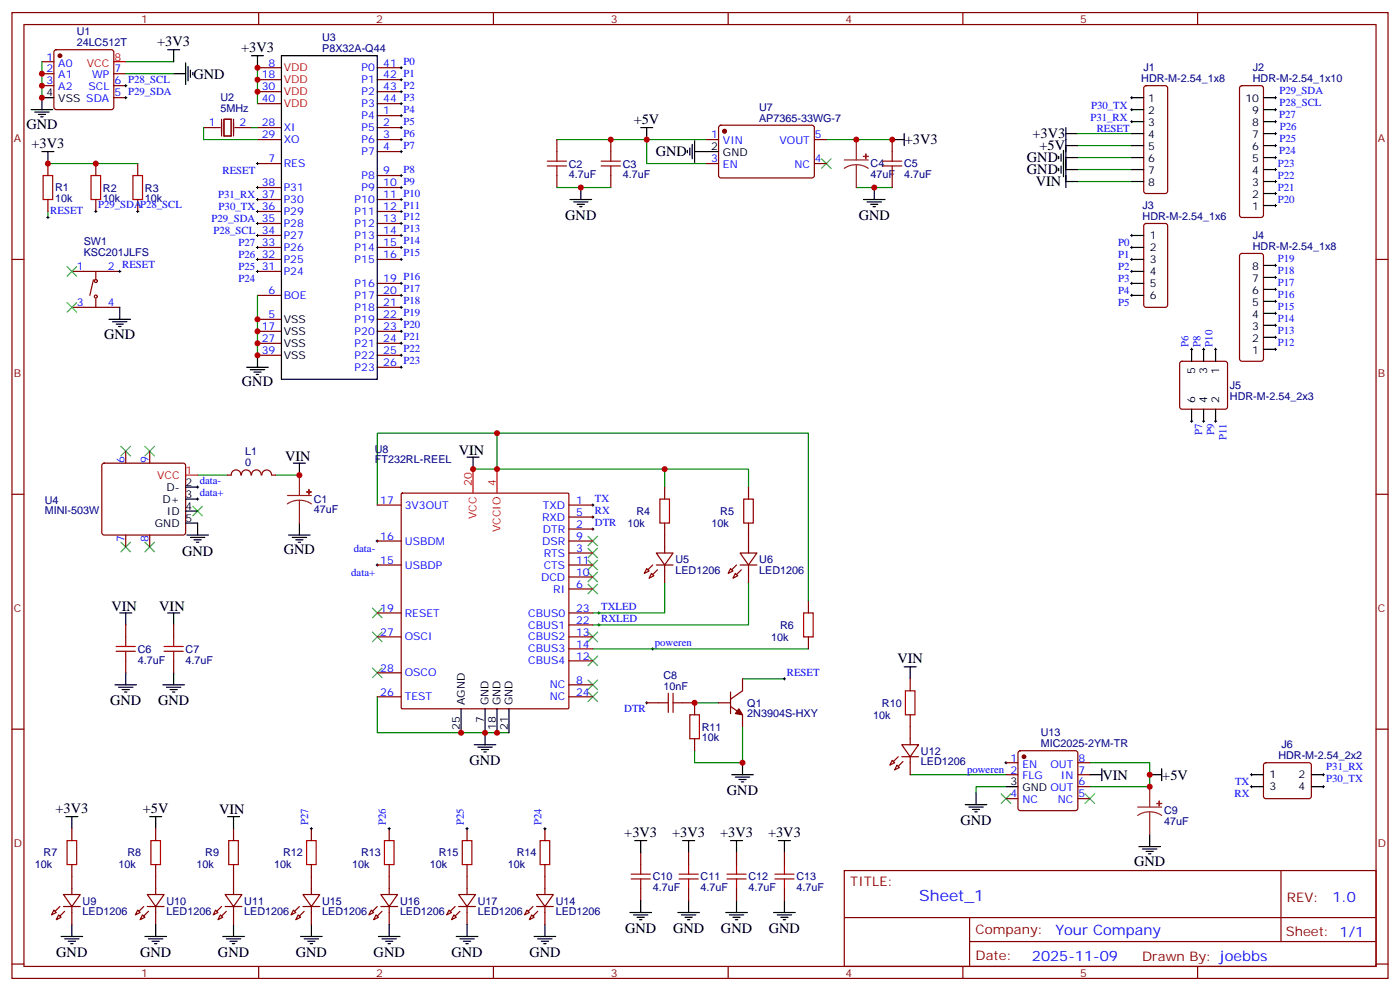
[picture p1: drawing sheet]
<svg xmlns="http://www.w3.org/2000/svg" width="412mm" height="292mm" viewBox="0 0 412 292" stroke-linecap="round" stroke-linejoin="round" font-family="sans-serif">
<g fill="none" stroke="#870000" stroke-width=".35">
<path d="M3.5 3.7h405.4v284.3h-405.4zM7.1 7.2h398.2v277.3h-398.2zM12.3 18.2h3.6M16.1 14.8l.5-.2h16.2l.5 .2 .2 .5v16.3l-.2 .5-.5 .2h-16.2l-.5-.3-.2-.4v-16.3zM75.8 19.9h7.1M76.2 3.7v3.5M111.1 19.9h7.1M145.3 3.7v3.5M214.5 3.7v3.5M283.6 3.7v3.5M352.8 3.7v3.5M12.3 21.7h3.6"/>
<path d="M12.3 25.2h3.6M33.5 21.7h3.5M33.5 25.2h3.5M33.5 28.8h3.5M60 37.6h3.5M70.6 37.6h3.5M75.8 37.6h7.1M75.8 23.5h7.1M75.8 27h7.1M75.8 30.5h7.1M111.1 34h7.1M111.1 37.6h7.1"/>
<path d="M111.1 23.5h7.1M111.1 27h7.1M111.1 30.5h7.1M211.9 37.1l.5-.2h27.1l.4 .7-.1 14.4-.6 .4-27.1-.1-.4-.6v-14.1zM337.1 25.4l.5-.2h5.7l.5 .2 .2 .5v30.4l-.3 .5-.4 .2h-5.7l-.5-.3-.2-.4v-30.4zM365.4 25.4l.4-.2h5.7l.5 .2 .2 .5v37.4l-.3 .5-.4 .2h-5.7l-.5-.2-.2-.5v-37.4zM14.1 48.2v3.5M14.1 58.7v3.6M28.2 48.2v3.5M28.2 58.7v3.6M40.6 48.2v3.5M40.6 58.7v3.6"/>
<path d="M75.8 41.1h7.1M75.8 48.2h7.1M75.8 55.2h7.1M75.8 58.7h7.1M111.1 41.1h7.1M111.1 44.6h7.1M111.1 51.7h7.1M111.1 55.2h7.1M111.1 58.7h7.1M164 41.1v3.5M164 51.7v3.5M179.9 41.1v3.5"/>
<path d="M179.9 51.7v3.5M208.1 41.1h3.6M208.1 48.2h3.6M239.9 41.1h3.5M239.9 48.2h3.5M262.8 41.1v3.5M262.8 51.7v3.5M3.5 76.4h3.6M21.2 79.9h14.1M28.2 79.9v2.5M75.8 76.4h7.1M75.8 62.3h7.1"/>
<path d="M75.8 65.8h7.1M75.8 69.3h7.1M75.8 72.8h7.1M75.8 79.9h7.1M111.1 76.4h7.1M111.1 62.3h7.1M111.1 65.8h7.1M111.1 69.3h7.1M111.1 72.8h7.1M337.1 66l.5-.2h5.7l.6 .4 .1 23.6-.5 .6-5.9 .1-.6-.5-.1-23.5zM365.4 74.8l.4-.2h5.7l.5 .2 .2 .5v30.4l-.3 .5-.4 .2h-5.7l-.5-.3-.2-.4v-30.4zM405.3 76.4h3.6"/>
<path d="M21.2 90.5h14.1M27.5 82.4l-1 4.6M28.2 88v2.5M75.8 94h7.1M75.8 87h7.1M75.8 97.5h7.1M111.1 94h7.1M111.1 87h7.1M111.1 97.5h7.1M111.1 83.4h7.1M111.1 90.5h7.1M75.8 101.1h7.1"/>
<path d="M75.8 104.6h7.1M111.1 101.1h7.1M111.1 104.6h7.1M111.1 108.1h7.1M347.7 106.6l.5-.2h12.7l.5 .2 .2 .5v12.7l-.2 .5-.5 .2h-12.7l-.5-.3-.2-.4v-12.7zM30.2 136.6l.5-.3h23.3l.5 .3 .2 .5v19.7l-.3 .5-.4 .2h-23.3l-.5-.2-.2-.5v-19.7zM37 132.8v3.5M44.1 132.8v3.5M70.9 139.9a1.41 1.41 0 0 0-1.4-1.6 1.41 1.41 0 0 0-1.4 1.6h-1.1M71.1 139.9a1.41 1.41 0 0 1 1.4-1.6 1.41 1.41 0 0 1 1.4 1.6M74.1 139.9a1.41 1.41 0 0 1 1.4-1.6 1.41 1.41 0 0 1 1.4 1.6M77.2 139.9a1.41 1.41 0 0 1 1.4-1.5 1.41 1.41 0 0 1 1.4 1.5"/>
<path d="M80.1 139.9h1M3.5 145.5h3.6M37 157.5v3.5M44.1 157.5v3.5M111.1 159.3h7.1M111.1 148.7h7.1M118.2 145.3l.3-.1h48.7l.3 .1 .1 63-.2 .3-48.9 .1-.3-.2zM167.6 152.2h7M167.6 159.3h7M167.6 148.7h7M167.6 155.8h7M195.8 143.4v3.5"/>
<path d="M195.8 154v8.8M220.5 143.4v3.5M220.5 154v8.8M405.3 145.5h3.6M111.1 166.3h7.1M167.6 166.3h7M167.6 173.4h7M167.6 169.9h7M167.6 162.8h7M190.5 167.4l.7 .7-1.4 .7zM191.9 168.8l.7 .7-1.4 .7zM193.3 162.8h5l-2.5 3.5z"/>
<path d="M193.3 166.3h5M195.8 166.3v5.3M215.2 167.4l.7 .7-1.4 .7zM216.6 168.8l.7 .7-1.4 .7zM218 162.8h5l-2.5 3.5zM218 166.3h5M220.5 166.3v5.3M238.1 176.9v3.5M37 184v3.5M37 194.6v3.5M51.2 184v3.5M51.2 194.6v3.5"/>
<path d="M111.1 187.5h7.1M111.1 180.4h7.1M111.1 198.1h7.1M167.6 194.6h7M167.6 187.5h7M167.6 191h7M167.6 180.4h7M167.6 184h7M218.7 199.8v3.6l-3.5 2.4M238.1 187.5v3.5M268.1 199.8v3.6M3.5 214.7h3.6"/>
<path d="M111.1 205.1h7.1M167.6 205.1h7M167.6 201.6h7M190.5 206.9h3.5M201.1 206.9h3.5v3.5M204.6 217.5v3.5M211.7 206.9h3.5M215.2 208l3.5 2.4v3.6M215.2 203.7v6.4M265.6 219.3h5l-2.5 3.5zM268.1 210.4v8.9M405.3 214.7h3.6"/>
<path d="M262.8 223.8l.7 .7-1.4 .7zM264.2 225.2l.7 .8-1.4 .7zM265.6 222.8h5M268.1 222.8v5.3M296.3 224.5h3.6M296.3 228.1h3.6M296.3 235.1h3.6M300.1 221.2l.5-.2h16.2l.5 .2 .2 .5v16.2l-.2 .5-.5 .3h-16.2l-.5-.3-.2-.5v-16.2zM317.5 224.5h3.5M317.5 228.1h3.5M317.5 231.6h3.5M317.5 235.1h3.5"/>
<path d="M372.4 224.7l.5-.2h12.7l.5 .2 .2 .5-.1 9.5-.6 .4h-13l-.4-.7v-9.2zM21.2 243.9v3.6M21.2 254.5v8.8M45.9 243.9v3.6M45.9 254.5v8.8M68.8 243.9v3.6M68.8 254.5v8.8M91.7 243.9v3.6M91.7 254.5v8.8M114.7 243.9v3.6M114.7 254.5v8.8M137.6 243.9v3.6"/>
<path d="M137.6 254.5v8.8M160.5 243.9v3.6M160.5 254.5v8.8M188.7 251v3.5M202.8 251v3.5M217 251v3.5M231.1 251v3.5M248.7 256.3h156.6v28.2h-156.6zM377.3 256.3v20.9M15.9 267.9l.7 .7-1.4 .7zM17.3 269.3l.7 .8-1.4 .7zM18.7 263.3h4.9l-2.4 3.6z"/>
<path d="M18.7 266.9h4.9M21.2 266.9v5.3M40.6 267.9l.7 .7-1.4 .7zM42 269.3l.7 .8-1.4 .7zM43.4 263.3h4.9l-2.4 3.6zM43.4 266.9h4.9M45.9 266.9v5.3M63.5 267.9l.7 .7-1.4 .7zM64.9 269.3l.7 .8-1.4 .7zM66.3 263.3h5l-2.5 3.6zM66.3 266.9h5M68.8 266.9v5.3"/>
<path d="M86.4 267.9l.7 .7-1.4 .7zM87.8 269.3l.7 .8-1.4 .7zM89.3 263.3h4.9l-2.5 3.6zM89.3 266.9h4.9M91.7 266.9v5.3M109.4 267.9l.7 .7-1.4 .7zM110.8 269.3l.7 .8-1.4 .7zM112.2 263.3h4.9l-2.4 3.6zM112.2 266.9h4.9M114.7 266.9v5.3M132.3 267.9l.7 .7-1.4 .7zM133.7 269.3l.7 .8-1.4 .7z"/>
<path d="M135.1 263.3h5l-2.5 3.6zM135.1 266.9h5M137.6 266.9v5.3M155.2 267.9l.7 .7-1.4 .7zM156.6 269.3l.7 .8-1.4 .7zM158 263.3h5l-2.5 3.6zM158 266.9h5M160.5 266.9v5.3M188.7 261.6v3.5M202.8 261.6v3.5M217 261.6v3.5M231.1 261.6v3.5"/>
<path d="M248.7 270.1h156.5M285.6 277.2h119.6M285.6 270.1v14.2M3.5 283.8h3.6M76.2 284.5v3.5M145.3 284.5v3.5M214.5 284.5v3.5M283.6 284.5v3.5M352.8 284.5v3.5M405.3 283.8h3.6"/>
<circle cx="28.2" cy="82.7" r=".44"/>
<circle cx="28.2" cy="87.3" r=".44"/>
</g>
<g fill="none" stroke="#000" stroke-width=".35">
<path d="M49.4 14.6h3.5M51.2 14.6v3.6M54.7 18.5v6.4M55.4 19.6v4.2M74.1 16.4h3.5M75.8 16.4v3.5M82.9 16.4h28.2v95.3h-28.2zM9.2 32.3h6.3M10.2 33h4.3M11.3 33.7h2.1M12 34.4h.7M15.9 28.8h-3.6v3.5"/>
<path d="M51.2 21.7h3.5M56.1 20.6v2.2M56.8 21.3v.7M188.7 37.6h3.6M190.5 37.6v3.5M266.3 39.3v3.6M314 39.3h3.5M314 37.6v17.6M333.4 28.8h3.5M333.4 32.3h3.5M333.4 39.3h3.5M333.4 35.8h3.5"/>
<path d="M372.2 28.8h3.5M372.2 32.3h3.5M372.2 39.3h3.5M372.2 35.8h3.5M12.3 44.6h3.6M14.1 44.6v3.6M167.9 58.7h6.4M169 59.4h4.2M171.1 55.2v3.5M202.5 44.3v.7M203.2 43.6v2.1M203.9 42.5v4.2"/>
<path d="M204.6 44.6h7.1M204.6 41.5v6.3M254.4 58.7h6.3M255.4 59.4h4.2M257.5 55.2v3.5M262.8 41.1h3.5M311.9 46v.7M311.9 49.6v.7M312.6 45.3v2.1M312.6 48.9v2.1M313.3 44.3v7.7M314 53.4h3.5"/>
<path d="M314 49.9h3.5M314 46.4h3.5M314 42.9h3.5M333.4 53.4h3.5M333.4 49.9h3.5M333.4 46.4h3.5M333.4 42.9h3.5M372.2 53.4h3.5M372.2 49.9h3.5M372.2 46.4h3.5M372.2 42.9h3.5M372.2 57h3.5"/>
<path d="M170 60.1h2.2M170.7 60.9h.7M256.5 60.1h2.1M257.2 60.9h.7M333.4 69.3h3.5M333.4 72.8h3.5M333.4 76.4h3.5M333.4 79.9h3.5M372.2 78.1h3.5M372.2 60.5h3.5M32.1 94h6.4M33.2 94.7h4.2"/>
<path d="M34.2 95.4h2.1M34.9 96.1h.7M35.3 90.5v3.5M333.4 83.4h3.5M333.4 87h3.5M372.2 99.3h3.5M372.2 95.8h3.5M372.2 92.3h3.5M372.2 88.7h3.5M372.2 85.2h3.5M372.2 81.7h3.5M72.7 108.1h6.3"/>
<path d="M73.7 108.8h4.3M74.8 109.5h2.1M75.5 110.2h.7M75.8 104.6v3.5M351 102.8v3.6M354.5 102.8v3.6M358.1 102.8v3.6M372.2 102.8h3.5M86.4 136.3h3.6M88.2 136.3v3.6M137.6 134.6h3.5M139.3 134.6v3.5"/>
<path d="M351 120.5v3.5M354.5 120.5v3.5M358.1 120.5v3.5M54.7 154h3.5v3.5M54.7 143.4h3.5M54.7 146.9h3.5M54.7 150.5h3.5M55 157.5h6.4M56.1 158.2h4.2M57.1 158.9h2.2M57.9 159.6h.7M85 157.5h6.4"/>
<path d="M86.1 158.2h4.2M87.1 158.9h2.2M87.8 159.6h.7M88.2 154v3.5M35.3 180.4h3.5M37 180.4v3.6M37 198.1v3.5M49.4 180.4h3.5M51.2 180.4v3.6M51.2 198.1v3.5M266.3 196.3h3.6M268.1 196.3v3.5"/>
<path d="M33.9 201.6h6.3M34.9 202.3h4.3M36 203h2.1M36.7 203.7h.7M48 201.6h6.3M49 202.3h4.3M50.1 203h2.1M50.8 203.7h.7M135.8 208.7v7M139.7 219.3h6.3M140.8 220h4.2M142.9 208.7v10.6"/>
<path d="M146.4 208.7v7M149.9 208.7v7M141.8 220.7h2.1M142.5 221.4h.7M215.5 228.1h6.4M216.6 228.8h4.2M217.7 229.5h2.1M218.4 230.2h.7M218.7 224.5v3.6M284.3 236.9h6.4M285.4 237.6h4.2M286.5 238.3h2.1"/>
<path d="M287.2 239h.7M287.5 233.4v3.5M296.3 231.6h3.6M321 228.1h3.6M324.6 226.3v3.5M338.7 228.1h3.5M342.2 226.3v3.5M368.7 228.1h3.5M368.7 231.6h3.5M386.3 228.1h3.5M386.3 231.6h3.5M19.4 240.4h3.5"/>
<path d="M21.2 240.4v3.5M44.1 240.4h3.5M45.9 240.4v3.5M67 240.4h3.6M68.8 240.4v3.5M187 247.5h3.5M188.7 247.5v3.5M201.1 247.5h3.5M202.8 247.5v3.5M215.2 247.5h3.5M217 247.5v3.5M229.3 247.5h3.5"/>
<path d="M231.1 247.5v3.5M335.5 249.2h6.3M336.5 249.9h4.3M337.6 250.6h2.1M338.3 251.4h.7M338.7 245.7v3.5M18 275.7h6.3M19 276.4h4.3M20.1 277.1h2.1M20.8 277.8h.7M21.2 272.2v3.5M42.7 275.7h6.3"/>
<path d="M43.7 276.4h4.3M44.8 277.1h2.1M45.5 277.8h.7M45.9 272.2v3.5M65.6 275.7h6.4M66.7 276.4h4.2M67.7 277.1h2.1M68.4 277.8h.7M68.8 272.2v3.5M88.5 275.7h6.4M89.6 276.4h4.2M90.7 277.1h2.1"/>
<path d="M91.4 277.8h.7M91.7 272.2v3.5M111.5 275.7h6.3M112.5 276.4h4.3M113.6 277.1h2.1M114.3 277.8h.7M114.7 272.2v3.5M134.4 275.7h6.4M135.5 276.4h4.2M136.5 277.1h2.1M137.2 277.8h.7M137.6 272.2v3.5"/>
<path d="M157.3 275.7h6.4M158.4 276.4h4.2M159.5 277.1h2.1M160.2 277.8h.7M160.5 272.2v3.5M185.6 268.6h6.3M186.6 269.3h4.3M187.7 270.1h2.1M188.4 270.8h.7M188.7 265.1v3.5M199.7 268.6h6.3M200.7 269.3h4.3"/>
<path d="M201.8 270.1h2.1M202.5 270.8h.7M202.8 265.1v3.5M213.8 268.6h6.3M214.8 269.3h4.3M215.9 270.1h2.1M216.6 270.8h.7M217 265.1v3.5M227.9 268.6h6.3M229 269.3h4.2M230 270.1h2.1M230.7 270.8h.7"/>
<path d="M231.1 265.1v3.5"/>
</g>
<g fill="none" stroke="#008700" stroke-width=".35">
<path d="M12.3 18.2v10.6M37 18.2h14.2M75.8 19.9v10.6M37 21.7h14.2M60 37.6v3.5h15.8M74.1 37.6h1.7M317.5 39.3h15.9M14.1 48.2h26.5M164 55.2h15.9M164 41.1h26.5M208.1 41.1h-17.6v7.1h17.6M243.4 41.1h19.4"/>
<path d="M252.2 55.2h10.6M317.5 53.4h15.9M317.5 49.9h15.9M317.5 46.4h15.9M317.5 42.9h15.9M14.1 62.3v1.7M75.8 87v17.6M58.2 139.9h8.8M81.1 139.9h7.1M139.3 138.1h81.2v5.3M146.4 127.5h91.7v49.4M146.4 138.1v-10.6h-35.3v21.2"/>
<path d="M195.8 138.1v5.3M195.8 171.6v8.8h-21.2M220.5 171.6v12.4h-45.9M174.6 191h63.5M218.7 199.8h12.4M111.1 205.1v10.6h38.8M204.6 206.9h7.1M218.7 214v10.5h-14.1v-3.5M268.1 228.1h28.2M296.3 231.6h-8.8v1.8M321 224.5h17.7v7.1h-17.7"/>
</g>
<path d="M63.5 37.6h1.4M65.3 35.1v4.9M66 35.1h2.1v4.9h-2.1zM68.8 35.1v4.9M69.1 37.6h1.5" fill="none" stroke="#870012" stroke-width=".35"/>
<g fill="none" stroke="#000" stroke-width=".29">
<path d="M117.8 19.9h.7M118.2 19.6v.7M36.7 28.8h.7M36.7 25.2h.7M37 24.9v.7M37 28.4v.7M117.8 23.5h.7M117.8 27h.7M117.8 30.5h.7M117.8 34h.7M117.8 37.6h.7M118.2 23.1v.7"/>
<path d="M118.2 26.6v.7M118.2 30.2v.7M118.2 33.7v.7M118.2 37.2v.7M333 28.8h.7M333 35.8h.7M333 32.3h.7M333.4 28.4v.7M333.4 31.9v.7M333.4 35.5v.7M375.4 28.8h.7M375.4 35.8h.7"/>
<path d="M375.4 32.3h.7M375.4 39.3h.7M375.7 28.4v.7M375.7 31.9v.7M375.7 35.5v.7M375.7 39v.7M75.5 55.2h.7M75.5 58.7h.7M75.5 48.2h.7M75.8 47.8v.7M75.8 54.9v.7M75.8 58.4v.7"/>
<path d="M117.8 41.1h.7M117.8 44.6h.7M117.8 51.7h.7M117.8 55.2h.7M117.8 58.7h.7M118.2 40.7v.8M118.2 44.3v.7M118.2 51.3v.7M118.2 54.9v.7M118.2 58.4v.7M375.4 42.9h.7M375.4 46.4h.7"/>
<path d="M375.4 49.9h.7M375.4 53.4h.7M375.4 57h.7M375.7 42.5v.7M375.7 46v.7M375.7 49.6v.7M375.7 53.1v.7M375.7 56.6v.7M13.8 64h.7M14.1 63.7v.7M27.9 62.3h.7M28.2 61.9v.7"/>
<path d="M34.9 79.9h.7M35.3 79.6v.7M40.2 62.3h.7M40.6 61.9v.7M75.5 62.3h.7M75.5 65.8h.7M75.5 69.3h.7M75.5 72.8h.7M75.5 76.4h.7M75.5 79.9h.7M75.8 61.9v.7M75.8 65.4v.7"/>
<path d="M75.8 69v.7M75.8 72.5v.7M75.8 76v.7M75.8 79.6v.7M117.8 62.3h.7M117.8 65.8h.7M117.8 69.3h.7M117.8 72.8h.7M117.8 76.4h.7M118.2 61.9v.7M118.2 65.4v.7M118.2 69v.7"/>
<path d="M118.2 72.5v.7M118.2 76v.7M333 69.3h.7M333 72.8h.7M333 76.4h.7M333 79.9h.7M333.4 69v.7M333.4 72.5v.7M333.4 76v.7M333.4 79.6v.7M375.4 60.5h.7M375.4 78.1h.7"/>
<path d="M375.7 60.1v.8M375.7 77.8v.7M117.8 83.4h.7M117.8 87h.7M117.8 90.5h.7M117.8 94h.7M117.8 97.5h.7M118.2 83.1v.7M118.2 86.6v.7M118.2 90.1v.7M118.2 93.7v.7M118.2 97.2v.7"/>
<path d="M333 83.4h.7M333 87h.7M333.4 83.1v.7M333.4 86.6v.7M375.4 81.7h.7M375.4 85.2h.7M375.4 88.7h.7M375.4 92.3h.7M375.4 95.8h.7M375.4 99.3h.7M375.7 81.3v.7M375.7 84.8v.7"/>
<path d="M375.7 88.4v.7M375.7 91.9v.7M375.7 95.4v.7M375.7 99v.7M117.8 101.1h.7M117.8 104.6h.7M117.8 108.1h.7M118.2 100.7v.7M118.2 104.2v.8M118.2 107.8v.7M350.7 102.8h.7M351 102.5v.7"/>
<path d="M354.2 102.8h.7M354.5 102.5v.7M357.7 102.8h.7M358.1 102.5v.7M375.4 102.8h.7M375.7 102.5v.7M350.7 124h.7M351 123.6v.8M354.2 124h.7M354.5 123.6v.8M357.7 124h.7M358.1 123.6v.8"/>
<path d="M57.9 146.9h.7M57.9 143.4h.7M58.2 143.1v.7M58.2 146.6v.7M110.8 159.3h.7M111.1 158.9v.7M174.3 155.8h.7M174.3 152.2h.7M174.3 148.7h.7M174.6 148.3v.7M174.6 151.9v.7M174.6 155.4v.7"/>
<path d="M110.8 166.3h.7M111.1 166v.7M176 184h.7M176 180.4h.7M176.4 180.1v.7M176.4 183.6v.7M191.9 191h.7M192.3 190.7v.7M230.7 199.8h.7M231.1 199.5v.7M190.1 206.9h.8M190.5 206.6v.7"/>
<path d="M296 224.5h.7M296.3 224.2v.7M368.3 231.6h.7M368.3 228.1h.7M368.7 227.7v.7M368.7 231.2v.8M389.5 231.6h.7M389.5 228.1h.7M389.8 227.7v.7M389.8 231.2v.8M91.4 243.9h.7M91.7 243.6v.7"/>
<path d="M114.3 243.9h.7M114.7 243.6v.7M137.2 243.9h.7M137.6 243.6v.7M160.2 243.9h.7M160.5 243.6v.7"/>
</g>
<g fill="#870000" stroke="#870000" stroke-width=".35">
<path d="M63.9 268.3l1.4-1.4z"/>
<path d="M66.7 268.3l-1.4 1.4z"/>
<path d="M42.3 266.9l-1.4 1.4z"/>
<path d="M43.7 268.3l-1.4 1.4z"/>
<path d="M16.2 268.3l1.4-1.4z"/>
<path d="M19 268.3l-1.4 1.4z"/>
<path d="M217.7 208.7l1 1.7-2.1-.3z"/>
<path d="M217 166.3l-1.5 1.4z"/>
<path d="M218.4 167.7l-1.4 1.5z"/>
<path d="M192.3 166.3l-1.4 1.4z"/>
<path d="M192.3 169.2l1.4-1.5z"/>
<path d="M264.6 222.8l-1.4 1.4z"/>
<path d="M266 224.2l-1.4 1.4z"/>
<path d="M88.2 266.9l-1.4 1.4z"/>
<path d="M89.6 268.3l-1.4 1.4z"/>
<path d="M111.1 266.9l-1.4 1.4z"/>
<path d="M112.5 268.3l-1.4 1.4z"/>
<path d="M157 266.9l-1.4 1.4z"/>
<path d="M158.4 268.3l-1.4 1.4z"/>
<path d="M134.1 266.9l-1.5 1.4z"/>
<path d="M135.5 268.3l-1.4 1.4z"/>
<circle cx="17.6" cy="16.4" r=".53"/>
<circle cx="213.4" cy="38.6" r=".53"/>
<circle cx="301.6" cy="222.8" r=".53"/>
</g>
<path d="M33.5 18.2h3.5M54.7 139.9h3.5M139.3 138.1v7.1M146.4 138.1v7.1" fill="none" stroke="#f00" stroke-width=".35"/>
<g fill="none" stroke="#8c2424" stroke-width=".35">
<path d="M248.7 47.1h7.1M252.2 48.5l-1.8 .2-1.7 .9M252.2 48.5l1.9 .2 1.7 .9M252.2 41.1v6M252.2 48.5v6.7M88.2 139.9v6M84.7 145.9h7M88.2 147.3l-1.9 .2-1.6 .8M88.2 147.3l1.8 .2 1.7 .8M88.2 147.3v6.7M335.1 237.6h7.1M338.7 239l-1.9 .2-1.7 .9"/>
<path d="M338.7 239l1.8 .2 1.7 .9M338.7 231.6v6M338.7 239v6.7"/>
</g>
<g fill="#8c2424" stroke="#8c2424" stroke-width=".35">
<path d="M254.4 46l1.4 .1z"/>
<path d="M255 45.3l.1 1.4z"/>
<path d="M340.8 236.5l1.4 .1z"/>
<path d="M341.5 235.8v1.4z"/>
<path d="M90.3 144.8l1.4 .1z"/>
<path d="M91 144.1v1.4z"/>
</g>
<g fill="none" stroke="#a10000" stroke-width=".35">
<path d="M12.7 51.7h2.8v7h-2.8zM26.8 51.7h2.8v7h-2.8zM39.2 51.7h2.8v7h-2.8zM161.2 48.9h5.7M161.2 47.4h5.7M164 44.6v2.8M164 48.9v2.8M177.1 48.9h5.6M177.1 47.4h5.6M179.9 44.6v2.8M179.9 48.9v2.8M260 48.9h5.6"/>
<path d="M260 47.4h5.6M262.8 44.6v2.8M262.8 48.9v2.8M194.4 146.9h2.8v7.1h-2.8zM219.1 146.9h2.8v7.1h-2.8zM34.2 191.7h5.7M34.2 190.3h5.7M37 187.5v2.8M37 191.7v2.9M48.3 191.7h5.7M48.3 190.3h5.7M51.2 187.5v2.8"/>
<path d="M51.2 191.7v2.9M236.7 180.4h2.8v7.1h-2.8zM194 206.9h2.8M196.8 204.1v5.6M198.3 206.9h2.8M198.3 204.1v5.6M203.2 210.4h2.8v7.1h-2.8zM266.7 203.4h2.8v7h-2.8zM19.8 247.5h2.8v7h-2.8zM44.4 247.5h2.9v7h-2.9zM67.4 247.5h2.8v7h-2.8zM90.3 247.5h2.8v7h-2.8z"/>
<path d="M113.2 247.5h2.9v7h-2.9zM136.2 247.5h2.8v7h-2.8zM159.1 247.5h2.8v7h-2.8zM185.9 258.8h5.7M185.9 257.4h5.7M188.7 254.5v2.9M188.7 258.8v2.8M200 258.8h5.7M200 257.4h5.7M202.8 254.5v2.9M202.8 258.8v2.8M214.1 258.8h5.7"/>
<path d="M214.1 257.4h5.7M217 254.5v2.9M217 258.8v2.8M228.2 258.8h5.7M228.2 257.4h5.7M231.1 254.5v2.9M231.1 258.8v2.8"/>
</g>
<g fill="none" stroke="#3c3" stroke-width=".35">
<path d="M242 46.7l2.8 2.9M244.8 46.7l-2.8 2.9M19.8 78.5l2.8 2.8M22.6 78.5l-2.8 2.8M19.8 89.1l2.8 2.8M22.6 89.1l-2.8 2.8M35.6 131.4l2.9 2.8M38.5 131.4l-2.9 2.8M42.7 131.4l2.8 2.8M45.5 131.4l-2.8 2.8M35.6 159.6l2.9 2.9M38.5 159.6l-2.9 2.9"/>
<path d="M42.7 159.6l2.8 2.9M45.5 159.6l-2.8 2.9M56.8 149l2.8 2.9M59.6 149l-2.8 2.9M173.2 157.9l2.8 2.8M176 157.9l-2.8 2.8M109.7 179l2.8 2.9M112.5 179l-2.8 2.9M173.2 161.4l2.8 2.8M173.2 164.9l2.8 2.8M173.2 168.5l2.8 2.8M173.2 172l2.8 2.8"/>
<path d="M176 161.4l-2.8 2.8M176 164.9l-2.8 2.8M176 168.5l-2.8 2.8M176 172l-2.8 2.8M109.7 186.1l2.8 2.8M109.7 196.7l2.8 2.8M112.5 186.1l-2.8 2.8M112.5 196.7l-2.8 2.8M173.2 193.1l2.8 2.9M173.2 186.1l2.8 2.8M176 193.1l-2.8 2.9M176 186.1l-2.8 2.8"/>
<path d="M173.2 203.7l2.8 2.9M173.2 200.2l2.8 2.8M176 203.7l-2.8 2.9M176 200.2l-2.8 2.8M294.9 233.7l2.8 2.8M297.7 233.7l-2.8 2.8M319.6 233.7l2.8 2.8M322.4 233.7l-2.8 2.8"/>
</g>
<g fill="#c00">
<circle cx="75.8" cy="104.6" r=".88"/>
<circle cx="75.8" cy="97.5" r=".88"/>
<circle cx="75.8" cy="101.1" r=".88"/>
<circle cx="75.8" cy="94" r=".88"/>
<circle cx="75.8" cy="23.5" r=".88"/>
<circle cx="75.8" cy="27" r=".88"/>
<circle cx="12.3" cy="21.7" r=".88"/>
<circle cx="12.3" cy="25.2" r=".88"/>
<circle cx="12.3" cy="28.8" r=".88"/>
<circle cx="252.2" cy="41.1" r=".88"/>
<circle cx="338.7" cy="231.6" r=".88"/>
<circle cx="88.2" cy="139.9" r=".88"/>
<circle cx="262.8" cy="41.1" r=".88"/>
<circle cx="190.5" cy="41.1" r=".88"/>
<circle cx="218.7" cy="224.5" r=".88"/>
<circle cx="204.6" cy="206.9" r=".88"/>
<circle cx="195.8" cy="138.1" r=".88"/>
<circle cx="146.4" cy="138.1" r=".88"/>
<circle cx="139.3" cy="138.1" r=".88"/>
<circle cx="338.7" cy="228.1" r=".88"/>
<circle cx="146.4" cy="127.5" r=".88"/>
<circle cx="135.8" cy="215.7" r=".88"/>
<circle cx="146.4" cy="215.7" r=".88"/>
<circle cx="142.9" cy="215.7" r=".88"/>
<circle cx="179.9" cy="41.1" r=".88"/>
<circle cx="171.1" cy="55.2" r=".88"/>
<circle cx="257.5" cy="55.2" r=".88"/>
<circle cx="75.8" cy="19.9" r=".88"/>
<circle cx="14.1" cy="48.2" r=".88"/>
<circle cx="28.2" cy="48.2" r=".88"/>
</g>
<text font-size="4.6" fill="#00f" x="270.8" y="265.3">Sheet_1</text>
<g font-size="4.2">
<text x="46.3" y="13.6">+3V3</text>
<text x="71" y="15.3">+3V3</text>
<text x="57" y="23.1">GND</text>
<text x="7.8" y="37.9">GND</text>
<text x="186.7" y="36.5">+5V</text>
<text x="304.1" y="40.8">+3V3</text>
<text x="9.3" y="43.5">+3V3</text>
<text x="193.1" y="46.1">GND</text>
<text x="266.5" y="42.5">+3V3</text>
<text x="302.5" y="47.8">GND</text>
<text x="306.2" y="44.3">+5V</text>
<text x="302.5" y="51.4">GND</text>
<text x="305.1" y="54.9">VIN</text>
<text x="166.5" y="64.7">GND</text>
<text x="252.9" y="64.8">GND</text>
<text x="30.7" y="99.7">GND</text>
<text x="71.3" y="113.8">GND</text>
<text x="84" y="135.6">VIN</text>
<text x="135.1" y="133.9">VIN</text>
<text x="53.6" y="163.6">GND</text>
<text x="83.6" y="163.2">GND</text>
<text x="32.8" y="179.7">VIN</text>
<text x="46.9" y="179.7">VIN</text>
<text x="264.4" y="195.3">VIN</text>
<text x="32.5" y="207.7">GND</text>
<text x="46.6" y="207.7">GND</text>
<text x="138.3" y="225.3">GND</text>
<text x="324.7" y="229.5">VIN</text>
<text x="342.4" y="229.5">+5V</text>
<text x="16.3" y="239.4">+3V3</text>
<text x="42.1" y="239.3">+5V</text>
<text x="64.6" y="239.7">VIN</text>
<text x="214.1" y="234.1">GND</text>
<text x="282.9" y="242.9">GND</text>
<text x="183.9" y="246.4">+3V3</text>
<text x="198" y="246.4">+3V3</text>
<text x="212.1" y="246.4">+3V3</text>
<text x="226.2" y="246.4">+3V3</text>
<text x="334.1" y="254.9">GND</text>
<text x="184.1" y="274.7">GND</text>
<text x="198.3" y="274.7">GND</text>
<text x="212.4" y="274.7">GND</text>
<text x="226.5" y="274.7">GND</text>
<text x="16.6" y="281.8">GND</text>
<text x="41.3" y="281.8">GND</text>
<text x="64.2" y="281.8">GND</text>
<text x="87.1" y="281.8">GND</text>
<text x="110.1" y="281.8">GND</text>
<text x="133" y="281.8">GND</text>
<text x="155.9" y="281.8">GND</text>
</g>
<g font-size="4.2" fill="#00f">
<text x="392.5" y="265.6">1.0</text>
<text x="310.9" y="275.1">Your Company</text>
<text x="304" y="282.9">2025-11-09</text>
</g>
<g font-size="3.9" fill="#800">
<text x="250.5" y="260.9">TITLE:</text>
<text x="379.1" y="265.6">REV:</text>
<text x="287.4" y="275.1">Company:</text>
<text x="378.7" y="275.7">Sheet: 1/1</text>
<text x="287.4" y="282.8">Date:</text>
<text x="336.4" y="282.8">Drawn By: joebbs</text>
</g>
<g font-size="3.2" fill="#000080">
<text x="22.6" y="10.3">U1</text>
<text x="22.6" y="13.5">24LC512T</text>
<text x="94.9" y="15.3">P8X32A-Q44</text>
<text x="94.9" y="12.2">U3</text>
<text x="336.8" y="21">J1</text>
<text x="369" y="21">J2</text>
<text x="64.9" y="29.7">U2</text>
<text x="336.2" y="24.2">HDR-M-2.54_1x8</text>
<text x="369" y="24.2">HDR-M-2.54_1x10</text>
<text x="64.9" y="32.9">5MHz</text>
<text x="223.6" y="35.8">AP7365-33WG-7</text>
<text x="223.6" y="32.7">U7</text>
<text x="167.6" y="52.5">4.7uF</text>
<text x="167.6" y="49.3">C2</text>
<text x="183.4" y="52.5">4.7uF</text>
<text x="183.4" y="49.3">C3</text>
<text x="256.5" y="52.4">47uF</text>
<text x="256.5" y="49.2">C4</text>
<text x="266.3" y="52.5">4.7uF</text>
<text x="266.3" y="49.3">C5</text>
<text x="16.2" y="59.5">10k</text>
<text x="16.2" y="56.3">R1</text>
<text x="30.3" y="59.5">10k</text>
<text x="30.3" y="56.4">R2</text>
<text x="42.7" y="59.5">10k</text>
<text x="42.7" y="56.4">R3</text>
<text x="336.6" y="64.7">HDR-M-2.54_1x6</text>
<text x="336.6" y="61.5">J3</text>
<text x="369" y="70.4">J4</text>
<text x="24.7" y="75.2">KSC201JLFS</text>
<text x="24.7" y="72.1">SW1</text>
<text x="369" y="73.6">HDR-M-2.54_1x8</text>
<text x="362.3" y="117.7">HDR-M-2.54_2x3</text>
<text x="362.3" y="114.6">J5</text>
<text x="72.3" y="137.3">0</text>
<text x="72.3" y="134.1">L1</text>
<text x="110.4" y="136.3">FT232RL-REEL</text>
<text x="110.4" y="133.2">U8</text>
<text x="13.2" y="148.2">U4</text>
<text x="92.4" y="148">C1</text>
<text x="13.2" y="151.4">MINI-503W</text>
<text x="92.4" y="151.2">47uF</text>
<text x="184.9" y="155.1">10k</text>
<text x="187.5" y="151.6">R4</text>
<text x="209.5" y="155.1">10k</text>
<text x="212.2" y="151.6">R5</text>
<text x="199" y="165.7">U5</text>
<text x="223.7" y="165.7">U6</text>
<text x="199" y="168.9">LED1206</text>
<text x="223.7" y="168.9">LED1206</text>
<text x="229.8" y="185.1">R6</text>
<text x="227.2" y="188.6">10k</text>
<text x="40.6" y="195.4">4.7uF</text>
<text x="40.6" y="192.2">C6</text>
<text x="54.7" y="195.4">4.7uF</text>
<text x="54.7" y="192.2">C7</text>
<text x="195.4" y="203">10nF</text>
<text x="195.4" y="199.8">C8</text>
<text x="220.1" y="208.1">Q1</text>
<text x="259.8" y="208.1">R10</text>
<text x="206.7" y="215.1">R11</text>
<text x="220.1" y="211.2">2N3904S-HXY</text>
<text x="257.2" y="211.6">10k</text>
<text x="206.7" y="218.3">10k</text>
<text x="306.6" y="219.8">MIC2025-2YM-TR</text>
<text x="306.6" y="216.6">U13</text>
<text x="377.5" y="220.1">J6</text>
<text x="271.3" y="225.3">LED1206</text>
<text x="271.3" y="222.2">U12</text>
<text x="376.6" y="223.5">HDR-M-2.54_2x2</text>
<text x="342.9" y="239.7">C9</text>
<text x="342.9" y="242.9">47uF</text>
<text x="10.2" y="255.7">10k</text>
<text x="12.9" y="252.1">R7</text>
<text x="34.9" y="255.7">10k</text>
<text x="37.5" y="252.1">R8</text>
<text x="57.9" y="255.7">10k</text>
<text x="60.5" y="252.1">R9</text>
<text x="80.8" y="255.7">10k</text>
<text x="83.4" y="252.1">R12</text>
<text x="103.7" y="255.7">10k</text>
<text x="106.3" y="252.1">R13</text>
<text x="126.6" y="255.7">10k</text>
<text x="129.3" y="252.1">R15</text>
<text x="149.6" y="255.7">10k</text>
<text x="152.2" y="252.1">R14</text>
<text x="192.3" y="262.4">4.7uF</text>
<text x="192.3" y="259.2">C10</text>
<text x="206.4" y="262.4">4.7uF</text>
<text x="206.4" y="259.2">C11</text>
<text x="220.5" y="262.4">4.7uF</text>
<text x="220.5" y="259.2">C12</text>
<text x="234.6" y="262.4">4.7uF</text>
<text x="234.6" y="259.2">C13</text>
<text x="24.3" y="269.4">LED1206</text>
<text x="24.3" y="266.3">U9</text>
<text x="49" y="269.4">LED1206</text>
<text x="49" y="266.3">U10</text>
<text x="72" y="269.4">LED1206</text>
<text x="72" y="266.3">U11</text>
<text x="94.9" y="269.4">LED1206</text>
<text x="94.9" y="266.3">U15</text>
<text x="117.8" y="269.4">LED1206</text>
<text x="117.8" y="266.3">U16</text>
<text x="140.8" y="269.4">LED1206</text>
<text x="140.8" y="266.3">U17</text>
<text x="163.7" y="269.4">LED1206</text>
<text x="163.7" y="266.3">U14</text>
</g>
<g font-size="3.2" fill="#800">
<text x="41.6" y="6.7">1</text>
<text x="110.8" y="6.7">2</text>
<text x="179.9" y="6.7">3</text>
<text x="249.1" y="6.7">4</text>
<text x="318.2" y="6.7">5</text>
<text x="4.1" y="41.8">A</text>
<text x="405.9" y="41.8">A</text>
<text x="4.1" y="110.9">B</text>
<text x="405.9" y="110.9">B</text>
<text x="4.1" y="180.1">C</text>
<text x="405.9" y="180.1">C</text>
<text x="4.1" y="249.2">D</text>
<text x="405.9" y="249.2">D</text>
<text x="41.6" y="287.5">1</text>
<text x="110.8" y="287.5">2</text>
<text x="179.9" y="287.5">3</text>
<text x="249.1" y="287.5">4</text>
<text x="318.2" y="287.5">5</text>
</g>
<g font-size="3.2" fill="#00f">
<text x="13.7" y="17.8">1</text>
<text x="13.7" y="21.3">2</text>
<text x="17.2" y="19.6">A0</text>
<text x="17.2" y="23.1">A1</text>
<text x="27.2" y="23.1">WP</text>
<text x="33.7" y="21.3">7</text>
<text x="77.1" y="23.1">18</text>
<text x="79.1" y="19.6">8</text>
<text x="106.5" y="21">P0</text>
<text x="112.9" y="19.6">41 P0</text>
<text x="112.9" y="23.1">42 P1</text>
<text x="13.7" y="24.9">3</text>
<text x="17.2" y="26.6">A2</text>
<text x="26.1" y="26.6">SCL</text>
<text x="33.7" y="28.4">5 P29_SDA</text>
<text x="33.7" y="24.9">6 P28_SCL</text>
<text x="77.1" y="26.6">30</text>
<text x="106.5" y="24.5">P1</text>
<text x="106.5" y="28">P2</text>
<text x="112.9" y="26.6">43 P2</text>
<text x="376.9" y="27.8">P29_SDA</text>
<text x="77.1" y="30.2">40</text>
<text x="106.5" y="35.1">P4</text>
<text x="106.5" y="31.6">P3</text>
<text x="112.9" y="33.7">1</text>
<text x="112.9" y="30.2">44 P3</text>
<text x="118.9" y="33.2">P4</text>
<text x="321.2" y="35.5">P31_RX</text>
<text x="321.4" y="32">P30_TX</text>
<text x="376.8" y="34.9">P27</text>
<text x="376.9" y="31.3">P28_SCL</text>
<text x="61.5" y="37.2">1</text>
<text x="70.6" y="37.2">2</text>
<text x="77.1" y="37.2">28</text>
<text x="77.1" y="40.7">29</text>
<text x="83.6" y="38.6">XI</text>
<text x="106.5" y="38.6">P5</text>
<text x="112.9" y="37.2">2</text>
<text x="112.9" y="40.7">3</text>
<text x="118.9" y="36.7">P5</text>
<text x="118.9" y="40.2">P6</text>
<text x="209.5" y="40.7">1</text>
<text x="240.1" y="40.7">5</text>
<text x="323.1" y="39">RESET</text>
<text x="376.9" y="41.9">P25</text>
<text x="377" y="38.4">P26</text>
<text x="79.1" y="47.8">7</text>
<text x="83.6" y="42.2">XO</text>
<text x="106.5" y="42.2">P6</text>
<text x="106.5" y="45.7">P7</text>
<text x="112.9" y="44.3">4</text>
<text x="118.9" y="43.7">P7</text>
<text x="209.5" y="47.8">3</text>
<text x="213" y="42.5">VIN</text>
<text x="229.6" y="42.5">VOUT</text>
<text x="240.1" y="47.8">4</text>
<text x="376.8" y="45.5">P24</text>
<text x="65.5" y="51.3">RESET</text>
<text x="83.6" y="49.2">RES</text>
<text x="106.5" y="52.7">P8</text>
<text x="112.9" y="51.3">9</text>
<text x="118.9" y="50.8">P8</text>
<text x="213" y="49.6">EN</text>
<text x="234" y="49.6">NC</text>
<text x="376.4" y="49">P23</text>
<text x="376.4" y="52.6">P22</text>
<text x="64.3" y="58.3">P31_RX 37</text>
<text x="77.1" y="54.9">38</text>
<text x="83.6" y="59.8">P30</text>
<text x="83.6" y="56.3">P31</text>
<text x="104.5" y="59.8">P10</text>
<text x="106.5" y="56.3">P9</text>
<text x="112.9" y="54.9">10 P9</text>
<text x="112.9" y="58.4">11 P10</text>
<text x="376.4" y="56.1">P21</text>
<text x="376.4" y="59.6">P20</text>
<text x="14.8" y="63.1">RESET</text>
<text x="28.9" y="61.4">P29_SDAP28_SCL</text>
<text x="62.3" y="65.4">P29_SDA 35</text>
<text x="64.4" y="61.8">P30_TX 36</text>
<text x="83.6" y="63.3">P29</text>
<text x="104.5" y="63.3">P11</text>
<text x="112.9" y="61.9">12 P11</text>
<text x="112.9" y="65.4">13 P12</text>
<text x="62.9" y="68.9">P28_SCL 34</text>
<text x="83.6" y="70.4">P27</text>
<text x="83.6" y="66.9">P28</text>
<text x="104.5" y="66.9">P12</text>
<text x="104.5" y="70.4">P13</text>
<text x="112.9" y="69">14 P13</text>
<text x="70.2" y="75.9">P26</text>
<text x="70.2" y="72.4">P27</text>
<text x="77.1" y="76">32</text>
<text x="77.1" y="72.5">33</text>
<text x="83.6" y="77.4">P25</text>
<text x="83.6" y="73.9">P26</text>
<text x="104.5" y="73.9">P14</text>
<text x="104.5" y="77.4">P15</text>
<text x="112.9" y="72.5">15 P14</text>
<text x="112.9" y="76">16 P15</text>
<text x="329.3" y="75.9">P1</text>
<text x="329.3" y="72.4">P0</text>
<text x="376.4" y="77.3">P19</text>
<text x="22.7" y="79.6">1</text>
<text x="31.7" y="79.6">2 RESET</text>
<text x="70.2" y="83">P24</text>
<text x="70.2" y="79.5">P25</text>
<text x="77.1" y="79.6">31</text>
<text x="83.6" y="81">P24</text>
<text x="112.9" y="83.1">19 P16</text>
<text x="329.3" y="83">P3</text>
<text x="329.3" y="79.5">P2</text>
<text x="376.4" y="80.8">P18</text>
<text x="79.1" y="86.6">6</text>
<text x="83.6" y="88">BOE</text>
<text x="104.5" y="84.5">P16</text>
<text x="104.5" y="88">P17</text>
<text x="112.9" y="86.6">20 P17</text>
<text x="329.3" y="86.5">P4</text>
<text x="376.4" y="84.3">P17</text>
<text x="376.4" y="87.8">P16</text>
<text x="22.7" y="90.1">3</text>
<text x="31.7" y="90.1">4</text>
<text x="79.1" y="93.7">5</text>
<text x="104.5" y="91.5">P18</text>
<text x="104.5" y="95.1">P19</text>
<text x="112.9" y="90.1">21 P18</text>
<text x="112.9" y="93.7">22 P19</text>
<text x="329.3" y="90.1">P5</text>
<text x="376.4" y="91.4">P15</text>
<text x="376.4" y="94.9">P14</text>
<text x="77.1" y="97.2">17</text>
<text x="77.1" y="100.7">27</text>
<text x="104.5" y="98.6">P20</text>
<text x="112.9" y="97.2">23 P20</text>
<text x="112.9" y="100.7">24 P21</text>
<text x="376.4" y="98.4">P13</text>
<text x="376.4" y="102">P12</text>
<text x="77.1" y="104.2">39</text>
<text x="104.5" y="102.1">P21</text>
<text x="104.5" y="105.7">P22</text>
<text x="112.9" y="104.2">25 P22</text>
<text x="112.9" y="107.8">26 P23</text>
<text x="350.1" y="102.1" transform="rotate(-90 350.1 102.1)">P6</text>
<text x="353.7" y="102.1" transform="rotate(-90 353.7 102.1)">P8</text>
<text x="357.1" y="102" transform="rotate(-90 357.1 102)">P10</text>
<text x="104.5" y="109.2">P23</text>
<text x="354.1" y="128" transform="rotate(-90 354.1 128)">P7</text>
<text x="357.6" y="128" transform="rotate(-90 357.6 128)">P9</text>
<text x="361.2" y="129.6" transform="rotate(-90 361.2 129.6)">P11</text>
<text x="36.7" y="136.3" transform="rotate(-90 36.7 136.3)">6</text>
<text x="43.7" y="136.3" transform="rotate(-90 43.7 136.3)">9</text>
<text x="112" y="148.3">17</text>
<text x="119.2" y="149.8">3V3OUT</text>
<text x="159.9" y="149.8">TXD</text>
<text x="169.7" y="148.3">1</text>
<text x="175.2" y="147.8">TX</text>
<text x="159.7" y="153.3">RXD</text>
<text x="169.7" y="151.9">5</text>
<text x="169.7" y="155.4">2</text>
<text x="175.2" y="154.9">DTR</text>
<text x="175.2" y="151.3">RX</text>
<text x="36.7" y="159.5" transform="rotate(-90 36.7 159.5)">7</text>
<text x="43.7" y="159.5" transform="rotate(-90 43.7 159.5)">8</text>
<text x="112" y="158.9">16</text>
<text x="119.2" y="160.3">USBDM</text>
<text x="159.7" y="160.3">DSR</text>
<text x="159.9" y="156.8">DTR</text>
<text x="169.7" y="158.9">9</text>
<text x="104.2" y="162.4">data-</text>
<text x="112" y="166">15</text>
<text x="119.2" y="167.4">USBDP</text>
<text x="160.2" y="167.4">CTS</text>
<text x="160.2" y="163.9">RTS</text>
<text x="169.7" y="166">11</text>
<text x="169.7" y="162.5">3</text>
<text x="103.5" y="169.5">data+</text>
<text x="159.4" y="170.9">DCD</text>
<text x="169.7" y="173">6</text>
<text x="169.7" y="169.5">10</text>
<text x="163" y="174.4">RI</text>
<text x="177.1" y="179.6">TXLED</text>
<text x="112" y="180.1">19</text>
<text x="119.2" y="181.5">RESET</text>
<text x="155.6" y="185">CBUS1</text>
<text x="155.6" y="181.5">CBUS0</text>
<text x="169.7" y="183.6">22</text>
<text x="169.7" y="180.1">23</text>
<text x="177.1" y="183.1">RXLED</text>
<text x="112" y="187.1">27</text>
<text x="119.2" y="188.6">OSCI</text>
<text x="155.6" y="188.6">CBUS2</text>
<text x="169.7" y="187.1">13</text>
<text x="169.7" y="190.7">14</text>
<text x="192.9" y="190.1">poweren</text>
<text x="112" y="197.7">28</text>
<text x="155.6" y="195.6">CBUS4</text>
<text x="155.6" y="192.1">CBUS3</text>
<text x="169.7" y="194.2">12</text>
<text x="119.2" y="199.1">OSCO</text>
<text x="161.9" y="202.7">NC</text>
<text x="169.7" y="201.3">8</text>
<text x="231.8" y="198.9">RESET</text>
<text x="112" y="204.8">26</text>
<text x="119.2" y="206.2">TEST</text>
<text x="161.9" y="206.2">NC</text>
<text x="169.7" y="204.8">24</text>
<text x="183.9" y="209.7">DTR</text>
<text x="284.9" y="227.7">poweren 2</text>
<text x="297.7" y="224.2">1</text>
<text x="301.2" y="226">EN</text>
<text x="309.4" y="226">OUT</text>
<text x="317.7" y="224.2">8</text>
<text x="317.7" y="227.7">7</text>
<text x="390.7" y="226.7">P31_RX</text>
<text x="301.2" y="229.5">FLG</text>
<text x="312.5" y="229.5">IN</text>
<text x="317.7" y="231.2">6</text>
<text x="363.8" y="231.2">TX</text>
<text x="390.7" y="230.2">P30_TX</text>
<text x="297.7" y="234.8">4</text>
<text x="301.2" y="236.5">NC</text>
<text x="311.6" y="236.5">NC</text>
<text x="317.7" y="234.8">5</text>
<text x="363.7" y="234.7">RX</text>
<text x="90.7" y="243" transform="rotate(-90 90.7 243)">P27</text>
<text x="113.7" y="243" transform="rotate(-90 113.7 243)">P26</text>
<text x="136.6" y="243" transform="rotate(-90 136.6 243)">P25</text>
<text x="159.5" y="243" transform="rotate(-90 159.5 243)">P24</text>
</g>
<g font-size="3.2" fill="#f00">
<text x="33.7" y="17.8">8</text>
<text x="25.6" y="19.6">VCC</text>
<text x="83.6" y="21">VDD</text>
<text x="83.6" y="24.5">VDD</text>
<text x="83.6" y="28">VDD</text>
<text x="83.6" y="31.6">VDD</text>
<text x="46.3" y="140.9">VCC</text>
<text x="54.7" y="139.5">1</text>
<text x="139" y="143.1" transform="rotate(-90 139 143.1)">20</text>
<text x="146" y="143.1" transform="rotate(-90 146 143.1)">4</text>
<text x="140.4" y="152.8" transform="rotate(-90 140.4 152.8)">VCC</text>
<text x="147.5" y="156.7" transform="rotate(-90 147.5 156.7)">VCCIO</text>
</g>
<g font-size="3.2">
<text x="13.7" y="28.4">4</text>
<text x="17.2" y="30.2">VSS SDA</text>
<text x="338.2" y="30.2">1</text>
<text x="338.2" y="33.7">2</text>
<text x="366.8" y="30.2">10</text>
<text x="368.9" y="33.7">9</text>
<text x="338.2" y="37.2">3</text>
<text x="338.2" y="40.7">4</text>
<text x="368.9" y="40.7">7</text>
<text x="368.9" y="37.2">8</text>
<text x="209.5" y="44.3">2</text>
<text x="213" y="46">GND</text>
<text x="338.2" y="44.3">5</text>
<text x="338.2" y="47.8">6</text>
<text x="368.9" y="47.8">5</text>
<text x="368.9" y="44.3">6</text>
<text x="338.2" y="51.3">7</text>
<text x="368.9" y="51.3">4</text>
<text x="338.2" y="54.9">8</text>
<text x="368.9" y="58.4">2</text>
<text x="368.9" y="54.9">3</text>
<text x="368.9" y="61.9">1</text>
<text x="338.7" y="70.4">1</text>
<text x="338.7" y="73.9">2</text>
<text x="338.7" y="77.4">3</text>
<text x="338.7" y="81">4</text>
<text x="368.9" y="83.1">7</text>
<text x="368.9" y="79.6">8</text>
<text x="338.7" y="84.5">5</text>
<text x="338.7" y="88">6</text>
<text x="368.9" y="86.6">6</text>
<text x="83.6" y="95.1">VSS</text>
<text x="368.9" y="93.7">4</text>
<text x="368.9" y="90.1">5</text>
<text x="83.6" y="98.6">VSS</text>
<text x="368.9" y="100.7">2</text>
<text x="368.9" y="97.2">3</text>
<text x="83.6" y="102.1">VSS</text>
<text x="83.6" y="105.7">VSS</text>
<text x="368.9" y="104.2">1</text>
<text x="352.1" y="110.1" transform="rotate(-90 352.1 110.1)">5</text>
<text x="355.6" y="110.1" transform="rotate(-90 355.6 110.1)">3</text>
<text x="359.1" y="110.1" transform="rotate(-90 359.1 110.1)">1</text>
<text x="352.1" y="118.7" transform="rotate(-90 352.1 118.7)">6</text>
<text x="355.6" y="118.7" transform="rotate(-90 355.6 118.7)">4</text>
<text x="359.1" y="118.7" transform="rotate(-90 359.1 118.7)">2</text>
<text x="54.7" y="143.1">2 data-</text>
<text x="47.9" y="148">D+</text>
<text x="49" y="144.5">D-</text>
<text x="54.7" y="146.6">3 data+</text>
<text x="45.6" y="155">GND</text>
<text x="49.1" y="151.5">ID</text>
<text x="54.7" y="150.1">4</text>
<text x="54.7" y="153.6">5</text>
<text x="136.9" y="207.6" transform="rotate(-90 136.9 207.6)">AGND</text>
<text x="143.9" y="207.6" transform="rotate(-90 143.9 207.6)">GND</text>
<text x="147.5" y="207.6" transform="rotate(-90 147.5 207.6)">GND</text>
<text x="151" y="207.6" transform="rotate(-90 151 207.6)">GND</text>
<text x="135.5" y="214.8" transform="rotate(-90 135.5 214.8)">25</text>
<text x="142.5" y="212.8" transform="rotate(-90 142.5 212.8)">7</text>
<text x="146" y="214.8" transform="rotate(-90 146 214.8)">18</text>
<text x="149.6" y="214.8" transform="rotate(-90 149.6 214.8)">21</text>
<text x="297.7" y="231.2">3</text>
<text x="301.2" y="233">GND OUT</text>
<text x="373.9" y="229.1">1</text>
<text x="373.9" y="232.7">3</text>
<text x="382.5" y="229.1">2</text>
<text x="382.5" y="232.7">4</text>
</g>
</svg>
